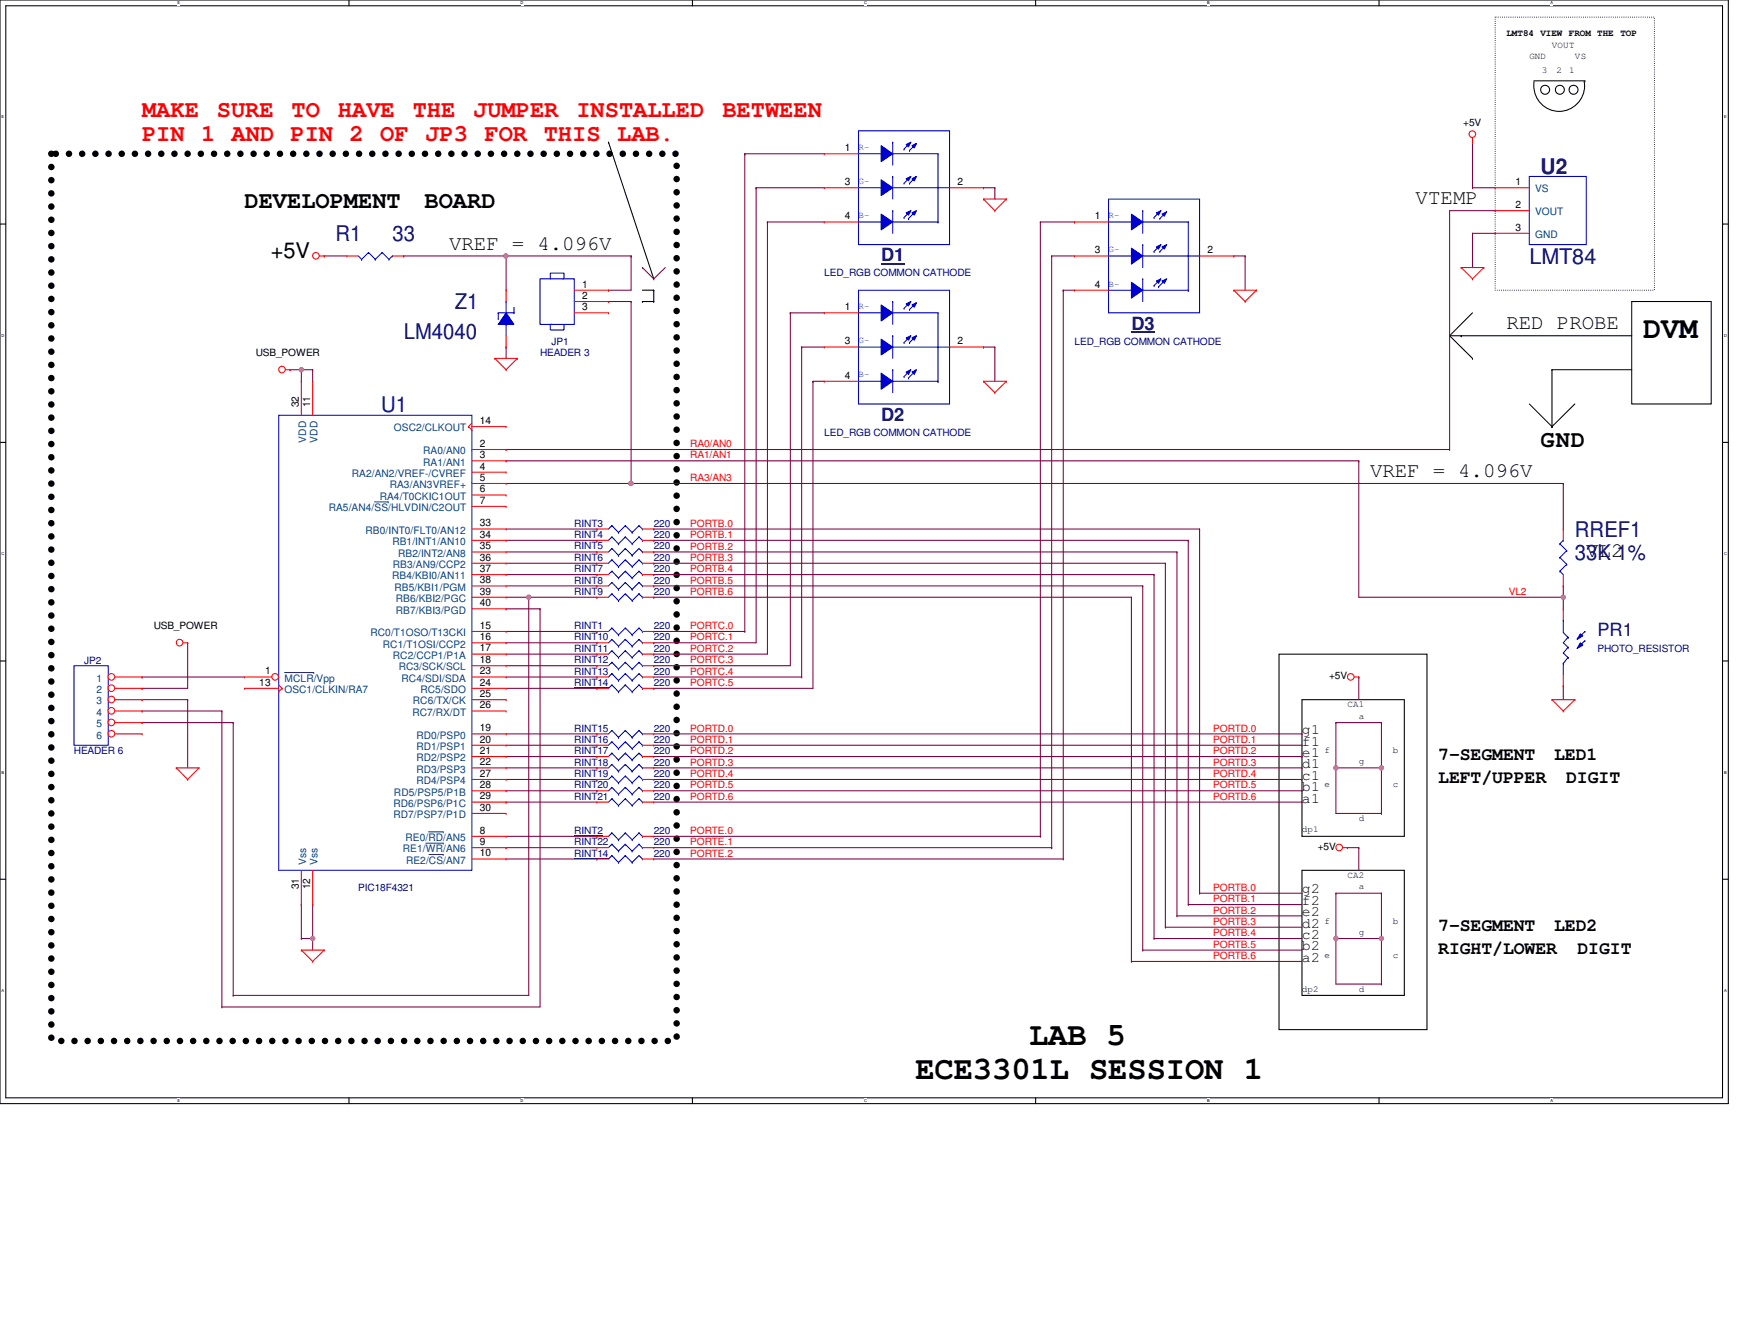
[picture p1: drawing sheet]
<svg xmlns="http://www.w3.org/2000/svg" width="279mm" height="216mm" viewBox="0 0 279 216" stroke-linecap="round" stroke-linejoin="round" font-family="sans-serif">
<path d="M0 0h278v177.4h-278zM.9 .9h276.2v175.6h-276.2z" fill="none" stroke="#000" stroke-width=".17"/>
<g fill="#fff">
<path d="M28.5 .1h.5v.7h-.5z"/>
<path d="M28.5 176.6h.5v.7h-.5z"/>
</g>
<path d="M56.1 0v.9M56.1 176.5v.9" fill="none" stroke="#000" stroke-width=".17"/>
<g fill="#fff">
<path d="M83.7 .1h.5v.7h-.5z"/>
<path d="M83.7 176.6h.5v.7h-.5z"/>
</g>
<path d="M111.4 0v.9M111.4 176.5v.9" fill="none" stroke="#000" stroke-width=".17"/>
<g fill="#fff">
<path d="M139 .1h.4v.7h-.4z"/>
<path d="M139 176.6h.4v.7h-.4z"/>
</g>
<path d="M166.6 0v.9M166.6 176.5v.9" fill="none" stroke="#000" stroke-width=".17"/>
<g fill="#fff">
<path d="M194.2 .1h.4v.7h-.4z"/>
<path d="M194.2 176.6h.4v.7h-.4z"/>
</g>
<path d="M221.8 0v.9M221.8 176.5v.9" fill="none" stroke="#000" stroke-width=".17"/>
<g fill="#fff">
<path d="M249.4 .1h.4v.7h-.4z"/>
<path d="M249.4 176.6h.4v.7h-.4z"/>
<path d="M.3 18.5h.4v.7h-.4z"/>
<path d="M277.3 18.5h.4v.7h-.4z"/>
<path d="M.3 53.6h.4v.7h-.4z"/>
<path d="M277.3 53.6h.5v.7h-.5z"/>
</g>
<path d="M0 36h.9M277.1 36h.9" fill="none" stroke="#000" stroke-width=".17"/>
<g fill="#fff">
<path d="M.3 88.6h.4v.8h-.4z"/>
<path d="M277.3 88.6h.5v.8h-.5z"/>
</g>
<path d="M0 71.1h.9M277.1 71.1h.9" fill="none" stroke="#000" stroke-width=".17"/>
<g fill="#fff">
<path d="M.3 123.8h.4v.7h-.4z"/>
<path d="M277.3 123.8h.4v.7h-.4z"/>
</g>
<path d="M0 106.3h.9M277.1 106.3h.9" fill="none" stroke="#000" stroke-width=".17"/>
<g fill="#fff">
<path d="M.3 158.9h.3v.7h-.3z"/>
<path d="M277.3 158.9h.4v.7h-.4z"/>
</g>
<g fill="none" stroke="#000" stroke-width=".17">
<path d="M246.7 13h8.2M246.8 13.1a4.1 4.1 0 0 0 4 4.8 4.1 4.1 0 0 0 4-4.8M254.9 13h.1M97.9 22.9h.1M97.9 22.9l7.3 21.9M103.3 48.5h.1M103.3 46.7h1.9M103.3 48.5h1.9M105.2 46.7h.1M105.2 48.5h.1M105.2 46.7v1.8M233.2 54h.1"/>
<path d="M233.2 54h29.3M233.2 54l3.7 3.6M235 54h.1M236.9 57.6h.1M236.9 50.3l-3.7 3.7M249.6 59.4h.1M249.6 59.4h12.9M249.6 59.4v9.2M262.5 48.5h12.8v16.4h-12.8zM246 64.9l3.6 3.7M249.6 68.6h.1M253.3 64.9l-3.7 3.7"/>
<path d="M205.7 105.2h23.8v60.3h-23.8zM209.4 112.5h16.5v22h-16.5zM209.4 139.9h16.5v20.1h-16.5zM0 141.4h.9M277.1 141.4h.9"/>
<circle cx="248.5" cy="14.4" r=".72"/>
<circle cx="250.9" cy="14.4" r=".72"/>
<circle cx="253.1" cy="14.4" r=".72"/>
</g>
<path d="M240.5 2.8h25.6v43.9h-25.6z" fill="none" stroke="#000" stroke-width=".17" stroke-dasharray="0 .3"/>
<path d="M8.3 24.7h100.5v142.6h-100.5z" fill="none" stroke="#000" stroke-width="1.1" stroke-dasharray="0 2.1"/>
<path d="M236.9 37.5h.1M236.9 22.9h.1M236.9 30.2h.1M236.9 22.9v7.3M236.9 37.5v5.5M236.9 30.2h3.6M236.9 37.5h3.6M218.6 96h32.9M251.5 96h.1M251.5 110.3h.1M251.5 110.3v2.2" fill="none" stroke="#800040" stroke-width=".17"/>
<circle cx="251.5" cy="96" r=".34" fill="#f0f"/>
<circle cx="251.5" cy="96" r=".34" fill="none" stroke="#f0f" stroke-width=".17"/>
<g fill="none" stroke="#800040" stroke-width=".17">
<path d="M81.4 72.3h.1M81.4 72.3h151.8M251.5 94.2h.1M251.5 94.2v1.8M218.6 136.3h.1M218.6 136.3v3.6M193 143.6h.1M193 143.6h16.4M214.9 150.9h.1M214.9 143.6h7.3M214.9 150.9v7.3h7.3M222.2 158.2h.1"/>
<path d="M222.2 143.6h.1"/>
</g>
<circle cx="214.9" cy="150.9" r=".34" fill="#f0f"/>
<circle cx="214.9" cy="150.9" r=".34" fill="none" stroke="#f0f" stroke-width=".17"/>
<path d="M222.2 150.9h.1M222.2 150.9v7.3" fill="none" stroke="#800040" stroke-width=".17"/>
<circle cx="222.2" cy="150.9" r=".34" fill="#f0f"/>
<circle cx="222.2" cy="150.9" r=".34" fill="none" stroke="#f0f" stroke-width=".17"/>
<g fill="none" stroke="#800040" stroke-width=".17">
<path d="M105.2 118h104.2M105.2 119.8h104.2M209.4 118h.1M209.4 119.8h.1M105.2 121.6h104.2M105.2 123.4h104.2M105.2 125.3h104.2M105.2 127.1h104.2M209.4 121.6h.1M209.4 123.4h.1M209.4 125.3h.1M209.4 127.1h.1"/>
<path d="M216.7 136.3h.1M216.7 136.3h1.9M48.5 150.9h.1M48.5 150.9h1.8M50.3 150.9h.1M50.3 150.9v1.8M214.9 143.6h.1M214.9 143.6v7.3h7.3M222.2 150.9h.1M222.2 143.6h.1M222.2 143.6v7.3"/>
</g>
<circle cx="50.3" cy="150.9" r=".34" fill="#f0f"/>
<circle cx="50.3" cy="150.9" r=".34" fill="none" stroke="#f0f" stroke-width=".17"/>
<path d="M46.7 59.4h.1M46.7 59.4h3.6M48.5 59.4h.1" fill="none" stroke="#800040" stroke-width=".17"/>
<circle cx="48.5" cy="59.4" r=".34" fill="#f0f"/>
<circle cx="48.5" cy="59.4" r=".34" fill="none" stroke="#f0f" stroke-width=".17"/>
<g fill="none" stroke="#800040" stroke-width=".17">
<path d="M50.3 59.4h.1M50.3 59.4v1.9M81.4 97.9h.1M81.4 97.9h5.5M85 96h.1M85 96v64M86.9 97.9h.1M86.9 97.9v64M35.7 114.3h.1M35.7 114.3v47.6M37.5 116.2h.1M37.5 116.2v43.8"/>
<path d="M50.3 145.4h.1M50.3 145.4v5.5"/>
</g>
<circle cx="85" cy="96" r=".34" fill="#f0f"/>
<circle cx="85" cy="96" r=".34" fill="none" stroke="#f0f" stroke-width=".17"/>
<g fill="none" stroke="#800040" stroke-width=".17">
<path d="M48.5 59.4h.1M48.5 59.4v1.9M52.2 41.1h.1M52.2 41.1h3.6M81.4 41.1h.1M81.4 41.1v5.6M81.4 96h3.6M85 96h.1M22.9 110.7h.1M22.9 116.2h.1M22.9 114.3h.1M22.9 108.8h.1"/>
<path d="M22.9 112.5h.1M22.9 116.2h14.6M22.9 114.3h12.8M22.9 108.8h16.4M22.9 112.5h7.3M30.2 103.3h.1M30.2 112.5h.1M30.2 103.3v7.4h-7.3M30.2 112.5v10.9M48.5 145.4h.1M48.5 145.4v5.5M35.7 161.9h.1"/>
<path d="M35.7 161.9h51.2M37.5 160h.1M37.5 160h47.5"/>
</g>
<circle cx="81.4" cy="41.1" r=".34" fill="#f0f"/>
<circle cx="81.4" cy="41.1" r=".34" fill="none" stroke="#f0f" stroke-width=".17"/>
<g fill="none" stroke="#800040" stroke-width=".17">
<path d="M158.2 30.2h.1M158.2 30.2h1.8M160 30.2h.1M160 30.2v1.8M64.9 41.1h.1M64.9 41.1h36.6M81.4 55.8h.1M81.4 55.8v1.8M97.9 46.7h.1M97.9 48.5h.1M97.9 48.5h3.6M101.5 41.1h.1"/>
<path d="M101.5 48.5h.1M101.5 41.1v5.6h-3.6M101.5 48.5v29.2M158.2 55.8h.1M158.2 55.8h1.8M160 55.8h.1M160 55.8v5.5M171 46.7h.1M171 46.7h1.8M198.5 41.1h.1M198.5 41.1h1.8M200.3 41.1h.1"/>
<path d="M200.3 41.1v5.6M81.4 77.7h170.1M101.5 77.7h.1M130.8 61.3h.1M130.8 61.3h1.8M251.5 77.7h.1M251.5 77.7v7.3M81.4 85h14.6M81.4 86.9h14.6M81.4 88.7h14.6M81.4 90.6h14.6M81.4 92.4h14.6"/>
<path d="M96 85h.1M96 86.9h.1M96 88.7h.1M96 90.6h.1M96 92.4h.1M81.4 118h14.6M81.4 119.8h14.6M81.4 101.5h14.6M81.4 103.3h14.6M81.4 105.2h14.6M81.4 107h14.6M81.4 108.8h14.6"/>
<path d="M96 118h.1M96 119.8h.1M96 101.5h.1M96 103.3h.1M96 105.2h.1M96 107h.1M96 108.8h.1M105.2 103.3h.1M105.2 105.2h.1M105.2 103.3h16.4M105.2 105.2h18.2M81.4 136.3h.1"/>
<path d="M81.4 128.9h.1M81.4 121.6h14.6M81.4 123.4h14.6M81.4 125.3h14.6M81.4 127.1h14.6M81.4 136.3h14.6M81.4 128.9h14.6M96 121.6h.1M96 123.4h.1M96 125.3h.1M96 127.1h.1M105.2 136.3h64"/>
<path d="M105.2 128.9h104.2M169.2 136.3h.1M209.4 128.9h.1"/>
</g>
<circle cx="101.5" cy="77.7" r=".36" fill="#f0f"/>
<circle cx="101.5" cy="77.7" r=".36" fill="none" stroke="#f0f" stroke-width=".17"/>
<path d="M81.4 94.2h14.6M96 94.2h.1M214.9 116.2h7.3M218.6 108.8h.1M218.6 108.8v3.7M222.2 116.2h.1M214.9 123.4h.1M214.9 123.4v7.4h7.3M214.9 123.4h7.3M222.2 130.8h.1M222.2 123.4h.1M222.2 123.4v7.4" fill="none" stroke="#800040" stroke-width=".17"/>
<circle cx="214.9" cy="123.4" r=".34" fill="#f0f"/>
<circle cx="214.9" cy="123.4" r=".34" fill="none" stroke="#f0f" stroke-width=".17"/>
<path d="M214.9 116.2h.1M214.9 116.2v7.2M222.2 116.2h.1M222.2 116.2v7.2" fill="none" stroke="#800040" stroke-width=".17"/>
<circle cx="222.2" cy="123.4" r=".34" fill="#f0f"/>
<circle cx="222.2" cy="123.4" r=".34" fill="none" stroke="#f0f" stroke-width=".17"/>
<g fill="none" stroke="#800040" stroke-width=".17">
<path d="M119.8 24.7h.1M119.8 24.7h12.8M119.8 24.7v76.8M121.6 30.2h.1M121.6 30.2h11M121.6 30.2v73.1M123.4 35.7h.1M123.4 35.7h9.2M123.4 35.7v69.5M167.3 35.7h.1M167.3 35.7h5.5M167.3 35.7v98.8"/>
<path d="M172.8 35.7h.1M240.5 33.9h.1M240.5 33.9h-7.3v38.4M103.3 43h.1M103.3 43l1.9 1.8M105.2 44.8h.1M107 43l-1.8 1.8M127.1 50.3h.1M127.1 50.3v56.7h-21.9M127.1 50.3h5.5M128.9 55.8h.1M128.9 55.8h3.7"/>
<path d="M128.9 55.8v53M169.2 41.1h.1M169.2 41.1h3.6M169.2 41.1v95.2M171 46.7h.1M171 46.7v91.4M81.4 74.1h.1M81.4 74.1h137.2M130.8 61.3h.1M130.8 61.3v49.4h-25.6M218.6 74.1h.1M218.6 74.1v21.9"/>
<path d="M233.2 72.3h.1M85 96h11M96 96h.1M105.2 96h.1M105.2 85h.1M105.2 86.9h.1M105.2 88.7h.1M105.2 90.6h.1M105.2 92.4h.1M105.2 94.2h.1M105.2 96h76.8M105.2 85h87.8"/>
<path d="M105.2 86.9h85.9M105.2 88.7h84.1M105.2 90.6h82.3M105.2 92.4h80.4M105.2 94.2h78.6M182 96h.1M182 96v58.6M183.8 94.2h.1M183.8 94.2v58.5M185.6 92.4h.1M185.6 92.4v58.5M187.5 90.6h.1"/>
<path d="M187.5 90.6v58.5M189.3 88.7h.1M189.3 88.7v58.5M191.1 86.9h.1M191.1 86.9v58.5M193 85h.1M193 85v58.6M251.5 96h.1M251.5 96v1.9M81.4 110.7h14.6M96 110.7h.1M105.2 107h.1"/>
<path d="M105.2 110.7h.1M105.2 101.5h14.6M105.2 108.8h23.7M119.8 101.5h.1M128.9 108.8h.1M81.4 134.5h14.6M81.4 138.1h14.6M96 134.5h.1M96 138.1h.1M105.2 134.5h62.1M105.2 138.1h65.8M167.3 134.5h.1"/>
<path d="M169.2 136.3h.1M171 138.1h.1M182 154.6h.1M182 154.6h27.4M183.8 152.7h.1M183.8 152.7h25.6M185.6 150.9h.1M185.6 150.9h23.8M187.5 149.1h.1M187.5 149.1h21.9M189.3 147.2h.1M189.3 147.2h20.1"/>
<path d="M191.1 145.4h.1M191.1 145.4h18.3"/>
</g>
<g fill="none" stroke="#f00" stroke-width=".17">
<path d="M158.2 32h.1M158.2 32h3.7M158.2 32l1.8 1.9M160 33.9h.1M161.9 32h.1M161.9 32l-1.9 1.9M236.9 22.9h.1M236.9 22.1v.8M45.9 59.4h.8M46.7 59.4h.1M51.4 41.1h.8M52.2 41.1h.1"/>
<path d="M79.6 57.6h.1M79.6 57.6h3.6M79.6 57.6l1.8 1.8M81.4 59.4h.1M83.2 57.6h.1M83.2 57.6l-1.8 1.8M198.5 46.7h.1M198.5 46.7h3.6M198.5 46.7l1.8 1.8M200.3 48.5h.1M202.1 46.7h.1M202.1 46.7l-1.8 1.8"/>
<path d="M235 43h.1M235 43h3.7M235 43l1.9 1.8M236.9 44.8h.1M238.7 43h.1M238.7 43l-1.8 1.8M158.2 61.3h.1M158.2 61.3h3.7M158.2 61.3l1.8 1.8M160 63.1h.1M161.9 61.3h.1M161.9 61.3l-1.9 1.8"/>
<path d="M29.5 103.3h.7M30.2 103.3h.1M217.8 108.8h.8M218.6 108.8h.1M249.6 112.5h.1M249.6 112.5h3.7M249.6 112.5l1.9 1.8M251.5 114.3h.1M253.3 112.5h.1M253.3 112.5l-1.8 1.8M28.4 123.4h.1M28.4 123.4h3.6"/>
<path d="M28.4 123.4l1.8 1.9M30.2 125.3h.1M32 123.4h.1M32 123.4l-1.8 1.9M216 136.3h.7M216.7 136.3h.1M48.5 152.7h.1M48.5 152.7h3.7M48.5 152.7l1.8 1.9M50.3 154.6h.1M52.2 152.7h.1M52.2 152.7l-1.9 1.9"/>
<circle cx="236.8" cy="21.6" r=".54"/>
<circle cx="45.4" cy="59.4" r=".54"/>
<circle cx="50.8" cy="41.1" r=".54"/>
<circle cx="28.9" cy="103.3" r=".54"/>
<circle cx="217.3" cy="108.8" r=".54"/>
<circle cx="215.4" cy="136.2" r=".54"/>
</g>
<path d="M141.7 23.4l1.9 1.3-1.9 1.3z" fill-rule="evenodd" fill="#00f"/>
<path d="M141.7 23.4l1.9 1.3-1.9 1.3z" fill="none" stroke="#00f" stroke-width=".17"/>
<path d="M145.8 23.2l.7-.3-.4 .7z" fill-rule="evenodd" fill="#00f"/>
<path d="M145.4 24h.1M145.8 23.2l.7-.3-.4 .7zM146.5 22.9l-1.1 1.1" fill="none" stroke="#00f" stroke-width=".17"/>
<path d="M146.7 23.4l.7-.3-.3 .7z" fill-rule="evenodd" fill="#00f"/>
<path d="M138.1 24.7h12.8M143.6 22.9h.1M143.6 22.9v3.6M145.4 35h.1M146.5 33.9l-1.1 1.1M146.7 23.4l.7-.3-.3 .7zM150.9 24.7h.1" fill="none" stroke="#00f" stroke-width=".17"/>
<path d="M141.7 28.9l1.9 1.3-1.9 1.3z" fill-rule="evenodd" fill="#00f"/>
<path d="M141.7 28.9l1.9 1.3-1.9 1.3z" fill="none" stroke="#00f" stroke-width=".17"/>
<path d="M141.7 34.4l1.9 1.3-1.9 1.3z" fill-rule="evenodd" fill="#00f"/>
<path d="M138.1 30.2h12.8M138.1 35.7h12.8M141.7 34.4l1.9 1.3-1.9 1.3zM146.1 35.1h.1M146.3 29.5h.1M147.2 34l-1.1 1.1M147.4 28.4l-1.1 1.1M150.9 30.2h.1M150.9 35.7h.1" fill="none" stroke="#00f" stroke-width=".17"/>
<path d="M145.8 28.7l.7-.3-.4 .7z" fill-rule="evenodd" fill="#00f"/>
<path d="M145.8 28.7l.7-.3-.4 .7z" fill="none" stroke="#00f" stroke-width=".17"/>
<path d="M146.7 28.7l.7-.3-.3 .7z" fill-rule="evenodd" fill="#00f"/>
<path d="M146.7 28.7l.7-.3-.3 .7z" fill="none" stroke="#00f" stroke-width=".17"/>
<path d="M145.8 34.2l.7-.3-.4 .7z" fill-rule="evenodd" fill="#00f"/>
<path d="M145.8 34.2l.7-.3-.4 .7z" fill="none" stroke="#00f" stroke-width=".17"/>
<path d="M146.7 34.2l.7-.3-.3 .7z" fill-rule="evenodd" fill="#00f"/>
<g fill="none" stroke="#00f" stroke-width=".17">
<path d="M138.1 21h14.6v18.3h-14.6zM143.6 28.4h.1M143.6 33.9h.1M143.6 28.4v3.6M143.6 33.9v3.6M145.4 29.5h.1M146.3 24.2h.1M146.5 28.4l-1.1 1.1M146.7 34.2l.7-.3-.3 .7zM147.4 23.1l-1.1 1.1M150.9 35.7h.1M150.9 24.7v11"/>
<path d="M150.9 30.2h1.8M152.7 30.2h.1M86.9 44.8h5.5v7.4h-5.5zM88.5 44.8v-.9h2.2v.9h-.1M88.7 52.2h-.2v.8h2.2v-.8M98.4 95.5h.1M98.4 90h.1M98.4 93.6h.1M98.4 88.2h.1M98.4 91.8h.1M98.4 95.5l-.5 .5M98.4 95.5l1.1 1.1"/>
<path d="M98.4 90l-.5 .6M98.4 90l1.1 1.1M98.4 93.6l-.5 .6M98.4 93.6l1.1 1.1M98.4 88.2l-.5 .5M98.4 88.2l1.1 1.1M98.4 91.8l-.5 .6M98.4 91.8l1.1 1.1M99.5 96.6h.1M99.5 91.1h.1M99.5 94.7h.1M99.5 89.3h.1"/>
<path d="M99.5 92.9h.1M100.6 95.5h.1M100.6 90h.1M100.6 93.6h.1M100.6 88.2h.1M100.6 91.8h.1M100.6 95.5l-1.1 1.1M100.6 95.5l1.1 1.1M100.6 90l-1.1 1.1M100.6 90l1.1 1.1M100.6 93.6l-1.1 1.1M100.6 93.6l1.1 1.1"/>
<path d="M100.6 88.2l-1.1 1.1M100.6 88.2l1.1 1.1M100.6 91.8l-1.1 1.1M100.6 91.8l1.1 1.1M101.7 96.6h.1M101.7 91.1h.1M101.7 94.7h.1M101.7 89.3h.1M101.7 92.9h.1M102.8 95.5h.1M102.8 90h.1M102.8 93.6h.1"/>
<path d="M102.8 88.2h.1M102.8 91.8h.1M102.8 95.5l-1.1 1.1M102.8 95.5l.5 .5M102.8 90l-1.1 1.1M102.8 90l.5 .6M102.8 93.6l-1.1 1.1M102.8 93.6l.5 .6M102.8 88.2l-1.1 1.1M102.8 88.2l.5 .5M102.8 91.8l-1.1 1.1M102.8 91.8l.5 .6"/>
<path d="M103.3 96h.1M103.3 90.6h.1M103.3 94.2h.1M103.3 88.7h.1M103.3 92.4h.1M98.4 119.3h.1M98.4 117.4h.1M98.4 101h.1M98.4 104.6h.1M98.4 119.3l-.5 .5M98.4 119.3l1.1 1.1M98.4 117.4l-.5 .6"/>
<path d="M98.4 117.4l1.1 1.1M98.4 101l-.5 .5M98.4 101l1.1 1.1M98.4 104.6l-.5 .6M98.4 104.6l1.1 1.1M99.5 118.5h.1M99.5 102.1h.1M99.5 105.7h.1M100.6 119.3h.1M100.6 117.4h.1M100.6 101h.1M100.6 104.6h.1"/>
<path d="M100.6 119.3l-1.1 1.1M100.6 119.3l1.1 1.1M100.6 117.4l-1.1 1.1M100.6 117.4l1.1 1.1M100.6 101l-1.1 1.1M100.6 101l1.1 1.1M100.6 104.6l-1.1 1.1M100.6 104.6l1.1 1.1M101.7 118.5h.1M101.7 102.1h.1M101.7 105.7h.1M102.8 119.3h.1"/>
<path d="M102.8 117.4h.1M102.8 101h.1M102.8 104.6h.1M102.8 119.3l-1.1 1.1M102.8 119.3l.5 .5M102.8 117.4l-1.1 1.1M102.8 117.4l.5 .6M102.8 101l-1.1 1.1M102.8 101l.5 .5M102.8 104.6l-1.1 1.1M102.8 104.6l.5 .6M103.3 119.8h.1"/>
<path d="M103.3 118h.1M103.3 101.5h.1M103.3 105.2h.1M251.5 106.6h.1M251.5 106.6v1.9M254.9 103h.1M254.9 101.5h.1M254.9 103l-1 1.1M254.9 101.5l-1 1.1M98.4 121.1h.1M98.4 126.6h.1M98.4 122.9h.1"/>
<path d="M98.4 121.1l-.5 .5M98.4 121.1l1.1 1.1M98.4 126.6l-.5 .5M98.4 126.6l1.1 1.1M98.4 122.9l-.5 .5M98.4 122.9l1.1 1.1M99.5 120.4h.1M99.5 122.2h.1M99.5 127.7h.1M99.5 124h.1M100.6 121.1h.1M100.6 126.6h.1"/>
<path d="M100.6 122.9h.1M100.6 121.1l-1.1 1.1M100.6 121.1l1.1 1.1M100.6 126.6l-1.1 1.1M100.6 126.6l1.1 1.1M100.6 122.9l-1.1 1.1M100.6 122.9l1.1 1.1M101.7 120.4h.1M101.7 122.2h.1M101.7 127.7h.1M101.7 124h.1M102.8 121.1h.1"/>
<path d="M102.8 126.6h.1M102.8 122.9h.1M102.8 121.1l-1.1 1.1M102.8 121.1l.5 .5M102.8 126.6l-1.1 1.1M102.8 126.6l.5 .5M102.8 122.9l-1.1 1.1M102.8 122.9l.5 .5M103.3 121.6h.1M103.3 127.1h.1M103.3 123.4h.1"/>
</g>
<path d="M141.7 42.5h3.8" fill="none" stroke="#000080" stroke-width=".3"/>
<g fill="none" stroke="#f00" stroke-width=".17">
<path d="M132.6 24.7h.1M132.6 30.2h.1M132.6 35.7h.1M132.6 24.7h5.5M132.6 30.2h5.5M132.6 35.7h5.5M152.7 30.2h5.5M158.2 30.2h.1M92.4 46.7h5.5M92.4 48.5h5.5M92.4 50.3h5.5M97.9 46.7h.1"/>
<path d="M97.9 48.5h.1M97.9 50.3h.1M96 96h.1M96 90.6h.1M96 94.2h.1M96 88.7h.1M96 92.4h.1M96 96h1.9M96 90.6h1.9M96 94.2h1.9M96 88.7h1.9M96 92.4h1.9"/>
<path d="M103.3 96h1.9M103.3 90.6h1.9M103.3 94.2h1.9M103.3 88.7h1.9M103.3 92.4h1.9M105.2 96h.1M105.2 90.6h.1M105.2 94.2h.1M105.2 88.7h.1M105.2 92.4h.1M96 119.8h.1M96 118h.1"/>
<path d="M96 101.5h.1M96 105.2h.1M96 119.8h1.9M96 118h1.9M96 101.5h1.9M96 105.2h1.9M103.3 119.8h1.9M103.3 118h1.9M103.3 101.5h1.9M103.3 105.2h1.9M105.2 119.8h.1M105.2 118h.1"/>
<path d="M105.2 101.5h.1M105.2 105.2h.1M96 121.6h.1M96 127.1h.1M96 123.4h.1M96 121.6h1.9M96 127.1h1.9M96 123.4h1.9M103.3 121.6h1.9M103.3 127.1h1.9M103.3 123.4h1.9M105.2 121.6h.1"/>
<path d="M105.2 127.1h.1M105.2 123.4h.1"/>
</g>
<path d="M254.2 101.9l.4 .3-.9 .6z" fill="#00f"/>
<path d="M254.2 101.9l.4 .3-.9 .6z" fill="none" stroke="#00f" stroke-width=".17"/>
<path d="M254.2 103.3l.4 .4-.9 .6z" fill="#00f"/>
<g fill="none" stroke="#00f" stroke-width=".17">
<path d="M80.1 50.3h.1M80.1 51.2h.1M80.1 50.3h2.6M80.1 50.3v.9M81.4 52.2h.1M81.4 48.5h.1M81.4 48.5v1.8M81.4 52.2v1.8M82.7 50.3h.1M82.7 49.4v.9M251.5 99.7h.1M251.5 99.7v2l.7 .7"/>
<path d="M252.2 105.7h.1M252.2 104.1h.1M252.2 102.4h.1M252.2 105.7l-.7 .9M252.2 104.1l-.7 .9 .7 .7M252.2 102.4l-.7 .9 .7 .8M254.2 103.3l.4 .4-.9 .6zM98.4 135.7h.1M98.4 135.7l-.5 .6M98.4 135.7l1.1 1.1M99.5 136.8h.1M100.6 135.7h.1"/>
<path d="M100.6 135.7l-1.1 1.1M100.6 135.7l1.1 1.1M101.7 136.8h.1M102.8 135.7h.1M102.8 135.7l-1.1 1.1M102.8 135.7l.5 .6M103.3 136.3h.1"/>
</g>
<path d="M251.5 97.9h.1M251.5 97.9v1.8M251.5 110.3h.1M251.5 108.5v1.8M96 136.3h.1M96 136.3h1.9M103.3 136.3h1.9M105.2 136.3h.1" fill="none" stroke="#f00" stroke-width=".17"/>
<path d="M81.4 50.3l1.3 1.9h-2.6z" fill-rule="evenodd" fill="#00f"/>
<g fill="none" stroke="#00f" stroke-width=".17">
<path d="M81.4 50.3l1.3 1.9h-2.6zM98.4 102.8h.1M98.4 106.5h.1M98.4 102.8l-.5 .5M98.4 102.8l1.1 1.1M98.4 106.5l-.5 .5M98.4 106.5l1.1 1.1M99.5 103.9h.1M99.5 107.6h.1M100.6 102.8h.1M100.6 106.5h.1M100.6 102.8l-1.1 1.1"/>
<path d="M100.6 102.8l1.1 1.1M100.6 106.5l-1.1 1.1M100.6 106.5l1.1 1.1M101.7 103.9h.1M101.7 107.6h.1M102.8 102.8h.1M102.8 106.5h.1M102.8 102.8l-1.1 1.1M102.8 102.8l.5 .5M102.8 106.5l-1.1 1.1M102.8 106.5l.5 .5M103.3 103.3h.1"/>
<path d="M103.3 107h.1M98.4 137.5h.1M98.4 137.5l-.5 .6M98.4 137.5l1.1 1.1M99.5 138.6h.1M100.6 137.5h.1M100.6 137.5l-1.1 1.1M100.6 137.5l1.1 1.1M101.7 138.6h.1M102.8 137.5h.1M102.8 137.5l-1.1 1.1M102.8 137.5l.5 .6"/>
<path d="M103.3 138.1h.1"/>
</g>
<g fill="none" stroke="#f00" stroke-width=".17">
<path d="M81.4 55.8h.1M81.4 46.7h.1M81.4 46.7v1.8M81.4 54v1.8M96 103.3h.1M96 107h.1M96 103.3h1.9M96 107h1.9M103.3 103.3h1.9M103.3 107h1.9M105.2 103.3h.1M105.2 107h.1"/>
<path d="M96 138.1h.1M96 138.1h1.9M103.3 138.1h1.9M105.2 138.1h.1"/>
</g>
<path d="M92.4 137.9h5.5" fill="none" stroke="#000080" stroke-width=".16"/>
<path d="M141.7 49l1.9 1.3-1.9 1.3z" fill-rule="evenodd" fill="#00f"/>
<path d="M141.7 49l1.9 1.3-1.9 1.3z" fill="none" stroke="#00f" stroke-width=".17"/>
<path d="M145.8 48.9l.7-.4-.4 .7z" fill-rule="evenodd" fill="#00f"/>
<path d="M145.4 49.6h.1M145.8 48.9l.7-.4-.4 .7zM146.5 48.5l-1.1 1.1" fill="none" stroke="#00f" stroke-width=".17"/>
<path d="M146.7 49l.7-.3-.3 .7z" fill-rule="evenodd" fill="#00f"/>
<path d="M138.1 50.3h12.8M143.6 48.5h.1M143.6 48.5v3.7M146.5 59.4l-1.1 1.1M146.7 49l.7-.3-.3 .7zM150.9 50.3h.1M145.4 60.5h.1" fill="none" stroke="#00f" stroke-width=".17"/>
<path d="M141.7 54.5l1.9 1.3-1.9 1.3z" fill-rule="evenodd" fill="#00f"/>
<path d="M141.7 54.5l1.9 1.3-1.9 1.3z" fill="none" stroke="#00f" stroke-width=".17"/>
<path d="M141.7 60l1.9 1.3-1.9 1.3z" fill-rule="evenodd" fill="#00f"/>
<path d="M138.1 55.8h12.8M141.7 60l1.9 1.3-1.9 1.3zM146.3 55.1h.1M147.2 59.6l-1.1 1.1M147.4 54l-1.1 1.1M150.9 55.8h.1M138.1 61.3h12.8M146.1 60.7h.1M150.9 61.3h.1" fill="none" stroke="#00f" stroke-width=".17"/>
<path d="M145.8 54.3l.7-.3-.4 .7z" fill-rule="evenodd" fill="#00f"/>
<path d="M145.8 54.3l.7-.3-.4 .7z" fill="none" stroke="#00f" stroke-width=".17"/>
<path d="M146.7 54.3l.7-.3-.3 .7z" fill-rule="evenodd" fill="#00f"/>
<path d="M146.7 54.3l.7-.3-.3 .7z" fill="none" stroke="#00f" stroke-width=".17"/>
<path d="M145.8 59.8l.7-.4-.4 .8z" fill-rule="evenodd" fill="#00f"/>
<path d="M145.8 59.8l.7-.4-.4 .8z" fill="none" stroke="#00f" stroke-width=".17"/>
<path d="M146.7 59.8l.7-.4-.3 .8z" fill-rule="evenodd" fill="#00f"/>
<g fill="none" stroke="#00f" stroke-width=".17">
<path d="M138.1 46.7h14.6v18.2h-14.6zM143.6 54h.1M143.6 59.4h.1M143.6 54v3.6M143.6 59.4v3.7M145.4 55.1h.1M146.3 49.7h.1M146.5 54l-1.1 1.1M146.7 59.8l.7-.4-.3 .8zM147.4 48.7l-1.1 1M150.9 50.3v11M150.9 55.8h1.8"/>
<path d="M152.7 55.8h.1M150.9 61.3h.1M98.4 110.1h.1M98.4 110.1l-.5 .6M98.4 110.1l1.1 1.1M99.5 111.2h.1M100.6 110.1h.1M100.6 110.1l-1.1 1.1M100.6 110.1l1.1 1.1M101.7 111.2h.1M102.8 110.1h.1M102.8 110.1l-1.1 1.1"/>
<path d="M102.8 110.1l.5 .6M103.3 110.7h.1"/>
</g>
<path d="M132.6 50.3h.1M132.6 55.8h.1M132.6 50.3h5.5M132.6 55.8h5.5M152.7 55.8h5.5M158.2 55.8h.1M132.6 61.3h.1M132.6 61.3h5.5M96 110.7h.1M96 110.7h1.9M103.3 110.7h1.9M105.2 110.7h.1" fill="none" stroke="#f00" stroke-width=".17"/>
<path d="M92.4 110.5h5.5" fill="none" stroke="#000080" stroke-width=".16"/>
<path d="M182 34.4l1.8 1.3-1.8 1.3z" fill-rule="evenodd" fill="#00f"/>
<path d="M182 34.4l1.8 1.3-1.8 1.3z" fill="none" stroke="#00f" stroke-width=".17"/>
<path d="M186 34.2l.7-.3-.3 .7z" fill-rule="evenodd" fill="#00f"/>
<path d="M185.6 35h.1M186 34.2l.7-.3-.3 .7zM186.7 33.9l-1.1 1.1" fill="none" stroke="#00f" stroke-width=".17"/>
<path d="M186.9 34.4l.8-.4-.4 .8z" fill-rule="evenodd" fill="#00f"/>
<path d="M178.3 35.7h12.8M183.8 33.9h.1M183.8 33.9v3.6M186.9 34.4l.8-.4-.4 .8zM191.1 35.7h.1M185.6 45.9h.1M186.7 44.8l-1.1 1.1" fill="none" stroke="#00f" stroke-width=".17"/>
<path d="M182 39.9l1.8 1.2-1.8 1.4z" fill-rule="evenodd" fill="#00f"/>
<path d="M182 39.9l1.8 1.2-1.8 1.4z" fill="none" stroke="#00f" stroke-width=".17"/>
<path d="M182 45.4l1.8 1.3-1.8 1.2z" fill-rule="evenodd" fill="#00f"/>
<path d="M187.7 39.3l-1.1 1.1M178.3 41.1h12.8M178.3 46.7h12.8M182 45.4l1.8 1.3-1.8 1.2zM186.4 46.1h.1M186.6 40.4h.1M187.5 45l-1.1 1.1M191.1 41.1h.1M191.1 46.7h.1" fill="none" stroke="#00f" stroke-width=".17"/>
<path d="M186 39.7l.7-.4-.3 .7z" fill-rule="evenodd" fill="#00f"/>
<path d="M186 39.7l.7-.4-.3 .7z" fill="none" stroke="#00f" stroke-width=".17"/>
<path d="M186.9 39.7l.8-.4-.4 .7z" fill-rule="evenodd" fill="#00f"/>
<path d="M186.9 39.7l.8-.4-.4 .7z" fill="none" stroke="#00f" stroke-width=".17"/>
<path d="M186 45.2l.7-.4-.3 .8z" fill-rule="evenodd" fill="#00f"/>
<path d="M186 45.2l.7-.4-.3 .8z" fill="none" stroke="#00f" stroke-width=".17"/>
<path d="M186.9 45.2l.8-.4-.4 .8z" fill-rule="evenodd" fill="#00f"/>
<g fill="none" stroke="#00f" stroke-width=".17">
<path d="M178.3 32h14.7v18.3h-14.7zM183.8 39.3h.1M183.8 39.3v3.7M186.6 35.1h.1M186.7 39.3l-1.1 1.1M187.7 34l-1.1 1.1M191.1 35.7v11M183.8 44.8h.1M183.8 44.8v3.7M185.6 40.4h.1M186.9 45.2l.8-.4-.4 .8zM191.1 46.7h.1"/>
<path d="M191.1 41.1h1.9M193 41.1h.1M98.4 86.3h.1M98.4 86.3l-.5 .6M98.4 86.3l1.1 1.1M99.5 87.4h.1M100.6 86.3h.1M100.6 86.3l-1.1 1.1M100.6 86.3l1.1 1.1M101.7 87.4h.1M102.8 86.3h.1M102.8 86.3l-1.1 1.1"/>
<path d="M102.8 86.3l.5 .6M103.3 86.9h.1M11.9 107h5.5v12.8h-5.5zM98.4 128.4h.1M98.4 128.4l-.5 .5M98.4 128.4l1.1 1.1M99.5 129.5h.1M100.6 128.4h.1M100.6 128.4l-1.1 1.1M100.6 128.4l1.1 1.1M101.7 129.5h.1M102.8 128.4h.1"/>
<path d="M102.8 128.4l-1.1 1.1M102.8 128.4l.5 .5M103.3 128.9h.1"/>
</g>
<path d="M182 53.4h3.7" fill="none" stroke="#000080" stroke-width=".3"/>
<g fill="none" stroke="#f00" stroke-width=".17">
<path d="M172.8 35.7h.1M172.8 35.7h5.5M172.8 41.1h.1M172.8 46.7h.1M172.8 41.1h5.5M172.8 46.7h5.5M193 41.1h5.5M198.5 41.1h.1M96 86.9h.1M96 86.9h1.9M103.3 86.9h1.9M105.2 86.9h.1"/>
<path d="M96 128.9h.1M96 128.9h1.9M103.3 128.9h1.9M105.2 128.9h.1"/>
</g>
<circle cx="17.9" cy="108.8" r=".54" fill="#fff"/>
<g fill="none" stroke="#f00" stroke-width=".17">
<path d="M18.5 108.8h4.4M22.9 108.8h.1"/>
<circle cx="17.9" cy="108.8" r=".54"/>
</g>
<circle cx="17.9" cy="110.6" r=".54" fill="#fff"/>
<g fill="none" stroke="#f00" stroke-width=".17">
<path d="M18.5 110.7h4.4M22.9 110.7h.1"/>
<circle cx="17.9" cy="110.6" r=".54"/>
</g>
<circle cx="17.9" cy="112.5" r=".54" fill="#fff"/>
<g fill="none" stroke="#f00" stroke-width=".17">
<path d="M18.5 112.5h4.4M22.9 112.5h.1"/>
<circle cx="17.9" cy="112.5" r=".54"/>
</g>
<circle cx="17.9" cy="114.3" r=".54" fill="#fff"/>
<g fill="none" stroke="#f00" stroke-width=".17">
<path d="M18.5 114.3h4.4M22.9 114.3h.1"/>
<circle cx="17.9" cy="114.3" r=".54"/>
</g>
<circle cx="17.9" cy="116.1" r=".54" fill="#fff"/>
<g fill="none" stroke="#f00" stroke-width=".17">
<path d="M18.5 116.2h4.4M22.9 116.2h.1"/>
<circle cx="17.9" cy="116.1" r=".54"/>
</g>
<circle cx="17.9" cy="118" r=".54" fill="#fff"/>
<g fill="none" stroke="#f00" stroke-width=".17">
<path d="M240.5 30.2h.1M240.5 33.9h.1M240.5 37.5h.1M240.5 30.2h5.5M240.5 33.9h5.5M240.5 37.5h5.5M55.8 41.1h.1M55.8 41.1h1.8M63.1 41.1h1.8M64.9 41.1h.1M96 85h.1M96 85h1.9"/>
<path d="M103.3 85h1.9M105.2 85h.1M18.5 118h4.4M22.9 118h.1M96 108.8h.1M96 108.8h1.9M103.3 108.8h1.9M105.2 108.8h.1"/>
<circle cx="17.9" cy="118" r=".54"/>
</g>
<g fill="none" stroke="#00f" stroke-width=".17">
<path d="M246 28.4h9.1v10.9h-9.1zM57.6 41.1l.6 .6M58.2 41.7h.1M59.3 40.6h.1M59.3 40.6l-1.1 1.1M59.3 40.6l1.1 1.1M60.4 41.7h.1M61.5 40.6h.1M61.5 40.6l-1.1 1.1M61.5 40.6l1.1 1.1M62.6 41.7h.1M63.1 41.1h.1"/>
<path d="M63.1 41.1l-.5 .6M44.8 66.8h31.1v73.1h-31.1zM98.4 84.5h.1M98.4 84.5l-.5 .5M98.4 84.5l1.1 1.1M99.5 85.6h.1M100.6 84.5h.1M100.6 84.5l-1.1 1.1M100.6 84.5l1.1 1.1M101.7 85.6h.1M102.8 84.5h.1M102.8 84.5l-1.1 1.1"/>
<path d="M102.8 84.5l.5 .5M103.3 85h.1M98.4 108.3h.1M98.4 108.3l-.5 .5M98.4 108.3l1.1 1.1M99.5 109.4h.1M100.6 108.3h.1M100.6 108.3l-1.1 1.1M100.6 108.3l1.1 1.1M101.7 109.4h.1M102.8 108.3h.1M102.8 108.3l-1.1 1.1"/>
<path d="M102.8 108.3l.5 .5M103.3 108.8h.1"/>
</g>
<circle cx="44.3" cy="108.8" r=".54" fill="#fff"/>
<g fill="none" stroke="#f00" stroke-width=".17">
<path d="M48.5 61.3h.1M48.5 61.3v5.5M50.3 61.3h.1M50.3 61.3v5.5M75.4 68.6h.1M75.4 68.6l.5 .5M75.9 69.1h.1M75.9 72.3h5.5M75.9 74.1h5.5M75.9 75.9h5.5M75.9 77.7h5.5M75.9 79.6h5.5"/>
<path d="M75.9 68l-.5 .6M75.9 68.6h5.5M81.4 72.3h.1M81.4 74.1h.1M81.4 75.9h.1M81.4 77.7h.1M81.4 79.6h.1M81.4 68.6h.1M75.9 81.4h5.5M75.9 85h5.5M75.9 86.9h5.5M75.9 88.7h5.5"/>
<path d="M75.9 90.6h5.5M75.9 92.4h5.5M75.9 94.2h5.5M75.9 96h5.5M75.9 97.9h5.5M81.4 81.4h.1M81.4 85h.1M81.4 86.9h.1M81.4 88.7h.1M81.4 90.6h.1M81.4 92.4h.1M81.4 94.2h.1"/>
<path d="M81.4 96h.1M81.4 97.9h.1M251.5 94.2h.1M251.5 85h.1M251.5 85v1.9M251.5 92.4v1.8M39.3 108.8h.1M39.3 110.7h.1M39.3 108.8h4.4M39.3 110.7h5.5M44.8 111.2h.1M44.8 110.1l.6 .6"/>
<path d="M45.4 110.7h.1M45.4 110.7l-.6 .5M75.9 108.8h5.5M75.9 110.7h5.5M75.9 118h5.5M75.9 119.8h5.5M75.9 114.3h5.5M75.9 112.5h5.5M75.9 107h5.5M75.9 105.2h5.5M75.9 103.3h5.5M75.9 101.5h5.5"/>
<path d="M81.4 118h.1M81.4 119.8h.1M81.4 114.3h.1M81.4 112.5h.1M81.4 110.7h.1M81.4 108.8h.1M81.4 107h.1M81.4 105.2h.1M81.4 103.3h.1M81.4 101.5h.1M48.5 139.9v5.5M50.3 139.9v5.5"/>
<path d="M75.9 134.5h5.5M75.9 136.3h5.5M75.9 138.1h5.5M75.9 121.6h5.5M75.9 123.4h5.5M75.9 125.3h5.5M75.9 127.1h5.5M75.9 128.9h5.5M75.9 130.8h5.5M81.4 134.5h.1M81.4 136.3h.1M81.4 138.1h.1"/>
<path d="M81.4 121.6h.1M81.4 123.4h.1M81.4 125.3h.1M81.4 127.1h.1M81.4 128.9h.1M81.4 130.8h.1M96 125.3h.1M96 134.5h.1M96 134.5h1.9M96 125.3h1.9M103.3 134.5h1.9M103.3 125.3h1.9"/>
<path d="M105.2 125.3h.1M105.2 134.5h.1M48.5 145.4h.1M50.3 145.4h.1"/>
<circle cx="44.3" cy="108.8" r=".54"/>
</g>
<path d="M60.2 80.7h2.2M62.4 80.7h.1M45.8 108.1h4.7M50.5 108.1h.1M68.5 135.6h2.8M68.9 133.7h2.4M69 137.4h2.3M71.3 133.7h.1M71.3 135.6h.1M71.3 137.4h.1" fill="none" stroke="#004080" stroke-width=".16"/>
<g fill="none" stroke="#00f" stroke-width=".17">
<path d="M250.9 91.8h.1M250.9 89.6h.1M250.9 87.4h.1M250.9 91.8l.6 .6M250.9 89.6l1.1 1.1M250.9 87.4l1.1 1.1M251.5 86.9h.1M251.5 86.9l-.6 .5M252 90.7h.1M252 88.5h.1M252 90.7l-1.1 1.1M252 88.5l-1.1 1.1"/>
<path d="M98.4 124.8h.1M98.4 133.9h.1M98.4 124.8l-.5 .5M98.4 124.8l1.1 1.1M98.4 133.9l-.5 .6M98.4 133.9l1.1 1.1M99.5 125.9h.1M99.5 135h.1M100.6 124.8h.1M100.6 133.9h.1M100.6 124.8l-1.1 1.1M100.6 124.8l1.1 1.1"/>
<path d="M100.6 133.9l-1.1 1.1M100.6 133.9l1.1 1.1M101.7 125.9h.1M101.7 135h.1M102.8 124.8h.1M102.8 133.9h.1M102.8 124.8l-1.1 1.1M102.8 124.8l.5 .5M102.8 133.9l-1.1 1.1M102.8 133.9l.5 .6M103.3 125.3h.1M103.3 134.5h.1"/>
</g>
<path d="M92.4 134.3h4.6" fill="none" stroke="#000080" stroke-width=".16"/>
<circle cx="251.5" cy="96" r=".34" fill="#f0f"/>
<circle cx="251.5" cy="96" r=".34" fill="none" stroke="#f0f" stroke-width=".17"/>
<circle cx="214.9" cy="150.9" r=".34" fill="#f0f"/>
<circle cx="214.9" cy="150.9" r=".34" fill="none" stroke="#f0f" stroke-width=".17"/>
<circle cx="222.2" cy="150.9" r=".34" fill="#f0f"/>
<circle cx="222.2" cy="150.9" r=".34" fill="none" stroke="#f0f" stroke-width=".17"/>
<circle cx="50.3" cy="150.9" r=".34" fill="#f0f"/>
<circle cx="50.3" cy="150.9" r=".34" fill="none" stroke="#f0f" stroke-width=".17"/>
<circle cx="48.5" cy="59.4" r=".34" fill="#f0f"/>
<circle cx="48.5" cy="59.4" r=".34" fill="none" stroke="#f0f" stroke-width=".17"/>
<circle cx="85" cy="96" r=".34" fill="#f0f"/>
<circle cx="85" cy="96" r=".34" fill="none" stroke="#f0f" stroke-width=".17"/>
<circle cx="81.4" cy="41.1" r=".34" fill="#f0f"/>
<circle cx="81.4" cy="41.1" r=".34" fill="none" stroke="#f0f" stroke-width=".17"/>
<circle cx="101.5" cy="77.7" r=".36" fill="#f0f"/>
<circle cx="101.5" cy="77.7" r=".36" fill="none" stroke="#f0f" stroke-width=".17"/>
<circle cx="214.9" cy="123.4" r=".34" fill="#f0f"/>
<circle cx="214.9" cy="123.4" r=".34" fill="none" stroke="#f0f" stroke-width=".17"/>
<circle cx="222.2" cy="123.4" r=".34" fill="#f0f"/>
<circle cx="222.2" cy="123.4" r=".34" fill="none" stroke="#f0f" stroke-width=".17"/>
<g font-size="5.2">
<text x="147.2" y="173.5">ECE3301L SESSION 1</text>
<text x="165.5" y="168">LAB 5</text>
</g>
<text font-size="4.9" x="264.3" y="54.4">DVM</text>
<g font-size="3.8" fill="#f00">
<text x="22.9" y="18.8">MAKE</text>
<text x="22.9" y="22.6">PIN 1 AND PIN 2 OF JP3 FOR THIS LAB.</text>
<text x="34.9" y="18.8">SURE</text>
<text x="46.9" y="18.8">TO</text>
<text x="54.4" y="18.8">HAVE</text>
<text x="66.4" y="18.8">THE</text>
<text x="76.1" y="18.8">JUMPER</text>
<text x="92.7" y="18.8">INSTALLED</text>
<text x="116.2" y="18.8">BETWEEN</text>
</g>
<g font-size="3.8">
<text x="39.3" y="33.4">DEVELOPMENT</text>
<text x="68.3" y="33.4">BOARD</text>
<text x="247.8" y="71.8">GND</text>
</g>
<g font-size="3.5" fill="#000080">
<text x="247.8" y="27.9">U2</text>
<text x="54" y="38.8">R1</text>
<text x="63.1" y="38.8">33</text>
<text x="246" y="42.4">LMT84</text>
<text x="73.2" y="49.7">Z1</text>
<text x="64.9" y="54.5">LM4040</text>
<text x="61.3" y="66.2">U1</text>
<text x="253.3" y="86.3">RREF1</text>
<text x="253.3" y="90">33K 1%</text>
</g>
<text font-size="3.5" x="43.6" y="41.5">+5V</text>
<g font-size="3.3">
<text x="227.7" y="32.9">VTEMP</text>
<text x="72.3" y="40.2">VREF = 4.096V</text>
<text x="242.3" y="53">RED PROBE</text>
<text x="220.4" y="76.8">VREF = 4.096V</text>
<text x="255.1" y="89.5">VL2</text>
</g>
<g font-size="2.9" fill="#000080">
<text x="141.7" y="42">D1</text>
<text x="182" y="53">D3</text>
<text x="141.7" y="67.6">D2</text>
<text x="257" y="102.3">PR1</text>
</g>
<g font-size="2.9">
<text x="231.4" y="125.9">LEFT/UPPER</text>
<text x="231.4" y="122.2">7-SEGMENT</text>
<text x="250" y="122.2">LED1</text>
<text x="251.9" y="125.9">DIGIT</text>
<text x="231.4" y="149.6">7-SEGMENT</text>
<text x="250" y="149.6">LED2</text>
<text x="231.4" y="153.3">RIGHT/LOWER</text>
<text x="253.7" y="153.3">DIGIT</text>
</g>
<g font-size="2.4">
<text x="209.4" y="118.1">g1</text>
<text x="209.4" y="119.9">f1</text>
<text x="209.4" y="123.5">d1</text>
<text x="209.4" y="125.3">c1</text>
<text x="209.4" y="121.7">e1</text>
<text x="209.4" y="127.2">b1</text>
<text x="209.4" y="129">a1</text>
<text x="209.4" y="143.6">g2</text>
<text x="209.4" y="149.1">d2</text>
<text x="209.4" y="145.5">f2</text>
<text x="209.4" y="147.3">e2</text>
<text x="209.4" y="152.8">b2</text>
<text x="209.4" y="151">c2</text>
<text x="209.4" y="154.6">a2</text>
</g>
<g font-size="1.7">
<text x="135.9" y="24.3">1</text>
<text x="135.9" y="29.8">3</text>
<text x="154" y="29.8">2</text>
<text x="243.8" y="29.8">1</text>
<text x="135.9" y="35.3">4</text>
<text x="176.1" y="35.3">1</text>
<text x="243.8" y="33.4">2</text>
<text x="176.1" y="40.7">3</text>
<text x="194.2" y="40.7">2</text>
<text x="243.8" y="37.1">3</text>
<text x="93.6" y="46.2">1</text>
<text x="176.1" y="46.2">4</text>
<text x="93.6" y="48">2</text>
<text x="93.6" y="49.9">3</text>
<text x="135.9" y="49.9">1</text>
<text x="135.9" y="55.4">3</text>
<text x="154" y="55.4">2</text>
<text x="48" y="65.5" transform="rotate(-90 48 65.5)">32</text>
<text x="49.9" y="65.5" transform="rotate(-90 49.9 65.5)">11</text>
<text x="135.9" y="60.9">4</text>
<text x="77.2" y="71.8">2</text>
<text x="77.2" y="68.2">14</text>
<text x="77.2" y="73.7">3</text>
<text x="77.2" y="75.5">4</text>
<text x="77.2" y="77.3">5</text>
<text x="77.2" y="79.2">6</text>
<text x="77.2" y="81">7</text>
<text x="77.2" y="84.6">33</text>
<text x="77.2" y="86.4">34</text>
<text x="77.2" y="88.3">35</text>
<text x="77.2" y="90.1">36</text>
<text x="77.2" y="91.9">37</text>
<text x="77.2" y="93.8">38</text>
<text x="77.2" y="95.6">39</text>
<text x="77.2" y="97.5">40</text>
<text x="77.2" y="101.1">15</text>
<text x="77.2" y="106.6">18</text>
<text x="77.2" y="104.7">17</text>
<text x="77.2" y="102.9">16</text>
<text x="41.7" y="110.2">13</text>
<text x="42.6" y="108.4">1</text>
<text x="77.2" y="113.9">26</text>
<text x="77.2" y="112.1">25</text>
<text x="77.2" y="110.2">24</text>
<text x="77.2" y="108.4">23</text>
<text x="77.2" y="117.6">19</text>
<text x="77.2" y="119.4">20</text>
<text x="77.2" y="121.2">21</text>
<text x="77.2" y="123">22</text>
<text x="77.2" y="124.9">27</text>
<text x="77.2" y="126.7">28</text>
<text x="77.2" y="128.5">29</text>
<text x="77.2" y="130.3">30</text>
<text x="77.2" y="134">8</text>
<text x="77.2" y="135.8">9</text>
<text x="77.2" y="137.7">10</text>
<text x="48" y="143" transform="rotate(-90 48 143)">31</text>
<text x="49.9" y="143" transform="rotate(-90 49.9 143)">12</text>
</g>
<g font-size="1.7" fill="#004080">
<text x="246.9" y="30.9">VS</text>
<text x="246.9" y="34.6">VOUT</text>
<text x="246.9" y="38.3">GND</text>
<text x="49.2" y="71.2" transform="rotate(-90 49.2 71.2)">VDD</text>
<text x="51.1" y="71.2" transform="rotate(-90 51.1 71.2)">VDD</text>
<text x="63.4" y="69.3">OSC2/CLKOUT</text>
<text x="56.6" y="76.7">RA2/AN2/VREF-/CVREF</text>
<text x="68.1" y="73">RA0/AN0</text>
<text x="68.1" y="74.8">RA1/AN1</text>
<text x="52.9" y="82.2">RA5/AN4/SS/HLVDIN/C2OUT</text>
<text x="61.1" y="80.3">RA4/T0CKIC1OUT</text>
<text x="62.7" y="78.5">RA3/AN3VREF+</text>
<text x="58.8" y="85.8">RB0/INT0/FLT0/AN12</text>
<text x="63.1" y="87.6">RB1/INT1/AN10</text>
<text x="64.1" y="89.5">RB2/INT2/AN8</text>
<text x="63.1" y="93.1">RB4/KBI0/AN11</text>
<text x="63.2" y="91.3">RB3/AN9/CCP2</text>
<text x="63.5" y="95">RB5/KBI1/PGM</text>
<text x="63.7" y="96.8">RB6/KBI2/PGC</text>
<text x="63.7" y="98.6">RB7/KBI3/PGD</text>
<text x="59.6" y="102.3">RC0/T1OSO/T13CKI</text>
<text x="61.6" y="104.1">RC1/T1OSI/CCP2</text>
<text x="63.2" y="105.9">RC2/CCP1/P1A</text>
<text x="64.1" y="107.8">RC3/SCK/SCL</text>
<text x="15.5" y="109.6">1</text>
<text x="15.5" y="111.4">2</text>
<text x="15.5" y="113.2">3</text>
<text x="45.8" y="109.6">MCLR/Vpp</text>
<text x="45.8" y="111.4">OSC1/CLKIN/RA7</text>
<text x="64.6" y="109.6">RC4/SDI/SDA</text>
<text x="66.4" y="113.2">RC6/TX/CK</text>
<text x="67.6" y="111.4">RC5/SDO</text>
<text x="15.5" y="115.1">4</text>
<text x="15.5" y="116.9">5</text>
<text x="15.5" y="118.7">6</text>
<text x="66.3" y="115.1">RC7/RX/DT</text>
<text x="67" y="118.7">RD0/PSP0</text>
<text x="67" y="120.6">RD1/PSP1</text>
<text x="67" y="122.4">RD2/PSP2</text>
<text x="67" y="124.2">RD3/PSP3</text>
<text x="63.3" y="129.7">RD6/PSP6/P1C</text>
<text x="63.3" y="131.5">RD7/PSP7/P1D</text>
<text x="63.4" y="127.9">RD5/PSP5/P1B</text>
<text x="67" y="126.1">RD4/PSP4</text>
<text x="64.8" y="137">RE1/WR/AN6</text>
<text x="65.2" y="135.2">RE0/RD/AN5</text>
<text x="49.2" y="139" transform="rotate(-90 49.2 139)">Vss</text>
<text x="51.1" y="139" transform="rotate(-90 51.1 139)">Vss</text>
<text x="65.3" y="138.9">RE2/CS/AN7</text>
</g>
<g font-size="1.6">
<text x="235.4" y="20.3">+5V</text>
<text x="41.1" y="57.2">USB_POWER</text>
<text x="24.7" y="101.1">USB_POWER</text>
<text x="213.8" y="109.2">+5V</text>
<text x="212" y="136.6">+5V</text>
</g>
<g font-size="1.6" fill="#000080">
<text x="132.6" y="44.4">LED_RGB COMMON CATHODE</text>
<text x="86.9" y="57.2">HEADER 3</text>
<text x="88.7" y="55.4">JP1</text>
<text x="172.8" y="55.4">LED_RGB COMMON CATHODE</text>
<text x="132.6" y="70">LED_RGB COMMON CATHODE</text>
<text x="92.4" y="88.3">RINT5</text>
<text x="92.4" y="86.5">RINT4</text>
<text x="92.4" y="84.7">RINT3</text>
<text x="105.2" y="88.3">220</text>
<text x="105.2" y="86.5">220</text>
<text x="105.2" y="84.7">220</text>
<text x="92.4" y="95.6">RINT9</text>
<text x="92.4" y="90.2">RINT6</text>
<text x="92.4" y="93.8">RINT8</text>
<text x="92.4" y="92">RINT7</text>
<text x="105.2" y="95.6">220</text>
<text x="105.2" y="90.2">220</text>
<text x="105.2" y="93.8">220</text>
<text x="105.2" y="92">220</text>
<text x="92.4" y="101.1">RINT1</text>
<text x="105.2" y="101.1">220</text>
<text x="13.5" y="106.8">JP2</text>
<text x="92.4" y="104.8">RINT11</text>
<text x="92.4" y="103">RINT10</text>
<text x="92.4" y="106.6">RINT12</text>
<text x="105.2" y="104.8">220</text>
<text x="105.2" y="103">220</text>
<text x="105.2" y="106.6">220</text>
<text x="257" y="104.8">PHOTO_RESISTOR</text>
<text x="92.4" y="110.3">RINT14</text>
<text x="92.4" y="108.5">RINT13</text>
<text x="105.2" y="108.5">220</text>
<text x="105.2" y="110.3">220</text>
<text x="92.4" y="119.4">RINT16</text>
<text x="92.4" y="117.6">RINT15</text>
<text x="105.2" y="119.4">220</text>
<text x="105.2" y="117.6">220</text>
<text x="11.9" y="121.2">HEADER 6</text>
<text x="92.4" y="121.2">RINT17</text>
<text x="92.4" y="123.1">RINT18</text>
<text x="92.4" y="124.9">RINT19</text>
<text x="105.2" y="121.2">220</text>
<text x="105.2" y="123.1">220</text>
<text x="105.2" y="124.9">220</text>
<text x="92.4" y="126.7">RINT20</text>
<text x="92.4" y="128.6">RINT21</text>
<text x="105.2" y="126.7">220</text>
<text x="105.2" y="128.6">220</text>
<text x="92.4" y="135.9">RINT22</text>
<text x="92.4" y="137.7">RINT14</text>
<text x="92.4" y="134">RINT2</text>
<text x="105.2" y="135.9">220</text>
<text x="105.2" y="137.7">220</text>
<text x="105.2" y="134">220</text>
<text x="57.6" y="143.2">PIC18F4321</text>
</g>
<g font-size="1.6" fill="#f00">
<text x="111" y="71.9">RA0/AN0</text>
<text x="111" y="77.3">RA3/AN3</text>
<text x="111" y="73.7">RA1/AN1</text>
<text x="111" y="84.7">PORTB.0</text>
<text x="111" y="86.5">PORTB.1</text>
<text x="111" y="88.3">PORTB.2</text>
<text x="111" y="95.6">PORTB.6</text>
<text x="111" y="90.2">PORTB.3</text>
<text x="111" y="92">PORTB.4</text>
<text x="111" y="93.8">PORTB.5</text>
<text x="242.7" y="95.6">VL2</text>
<text x="111" y="101.1">PORTC.0</text>
<text x="111" y="103">PORTC.1</text>
<text x="111" y="104.8">PORTC.2</text>
<text x="111" y="106.6">PORTC.3</text>
<text x="111" y="110.3">PORTC.5</text>
<text x="111" y="108.5">PORTC.4</text>
<text x="111" y="117.6">PORTD.0</text>
<text x="111" y="119.4">PORTD.1</text>
<text x="195.2" y="117.6">PORTD.0</text>
<text x="195.2" y="119.4">PORTD.1</text>
<text x="111" y="121.2">PORTD.2</text>
<text x="111" y="123.1">PORTD.3</text>
<text x="111" y="124.9">PORTD.4</text>
<text x="195.2" y="121.2">PORTD.2</text>
<text x="195.2" y="123.1">PORTD.3</text>
<text x="195.2" y="124.9">PORTD.4</text>
<text x="111" y="126.7">PORTD.5</text>
<text x="111" y="128.6">PORTD.6</text>
<text x="195.2" y="126.7">PORTD.5</text>
<text x="195.2" y="128.6">PORTD.6</text>
<text x="111" y="135.9">PORTE.1</text>
<text x="111" y="134.1">PORTE.0</text>
<text x="111" y="137.7">PORTE.2</text>
<text x="195.2" y="143.2">PORTB.0</text>
<text x="195.2" y="145">PORTB.1</text>
<text x="195.2" y="146.9">PORTB.2</text>
<text x="195.2" y="148.7">PORTB.3</text>
<text x="195.2" y="150.5">PORTB.4</text>
<text x="195.2" y="152.4">PORTB.5</text>
<text x="195.2" y="154.2">PORTB.6</text>
</g>
<g font-size="1.5">
<text x="242.3" y="5.8">LMT84 VIEW FROM THE</text>
<text x="260.6" y="5.8">TOP</text>
<text x="246" y="9.5">GND</text>
<text x="248" y="11.7">3</text>
<text x="249.6" y="7.7">VOUT</text>
<text x="250.4" y="11.7">2</text>
<text x="252.4" y="11.7">1</text>
<text x="253.3" y="9.5">VS</text>
<text x="216.7" y="113.7">CA1</text>
<text x="218.6" y="115.5">a</text>
<text x="213.1" y="121">f</text>
<text x="218.6" y="122.9">g</text>
<text x="224" y="121">b</text>
<text x="213.1" y="126.5">e</text>
<text x="218.6" y="132">d</text>
<text x="224" y="126.5">c</text>
<text x="209.4" y="133.8">dp1</text>
<text x="216.7" y="141.1">CA2</text>
<text x="218.6" y="143">a</text>
<text x="213.1" y="148.5">f</text>
<text x="224" y="148.5">b</text>
<text x="213.1" y="154">e</text>
<text x="218.6" y="150.3">g</text>
<text x="224" y="154">c</text>
<text x="209.4" y="159.4">dp2</text>
<text x="218.6" y="159.4">d</text>
</g>
<g font-size="1.5" fill="#00f">
<text x="138.1" y="24.1">R-</text>
<text x="138.1" y="29.6">G-</text>
<text x="138.1" y="35.1">B-</text>
<text x="178.3" y="35.1">R-</text>
<text x="178.3" y="40.6">G-</text>
<text x="178.3" y="46.1">B-</text>
<text x="138.1" y="49.7">R-</text>
<text x="138.1" y="55.2">G-</text>
<text x="138.1" y="60.7">B-</text>
</g>
<g font-size=".6">
<text x="28.5" y=".7">E</text>
<text x="83.7" y=".7">D</text>
<text x="139" y=".7">C</text>
<text x="194.2" y=".7">B</text>
<text x="249.4" y=".7">A</text>
<text x=".3" y="19">E</text>
<text x="277.3" y="19">E</text>
<text x=".3" y="54.1">D</text>
<text x="277.3" y="54.1">D</text>
<text x=".3" y="89.2">C</text>
<text x="277.3" y="89.2">C</text>
<text x=".3" y="124.4">B</text>
<text x="277.3" y="124.4">B</text>
<text x=".3" y="159.5">A</text>
<text x="277.3" y="159.5">A</text>
<text x="28.5" y="177.2">E</text>
<text x="83.7" y="177.2">D</text>
<text x="139" y="177.2">C</text>
<text x="194.2" y="177.2">B</text>
<text x="249.4" y="177.2">A</text>
</g>
</svg>
